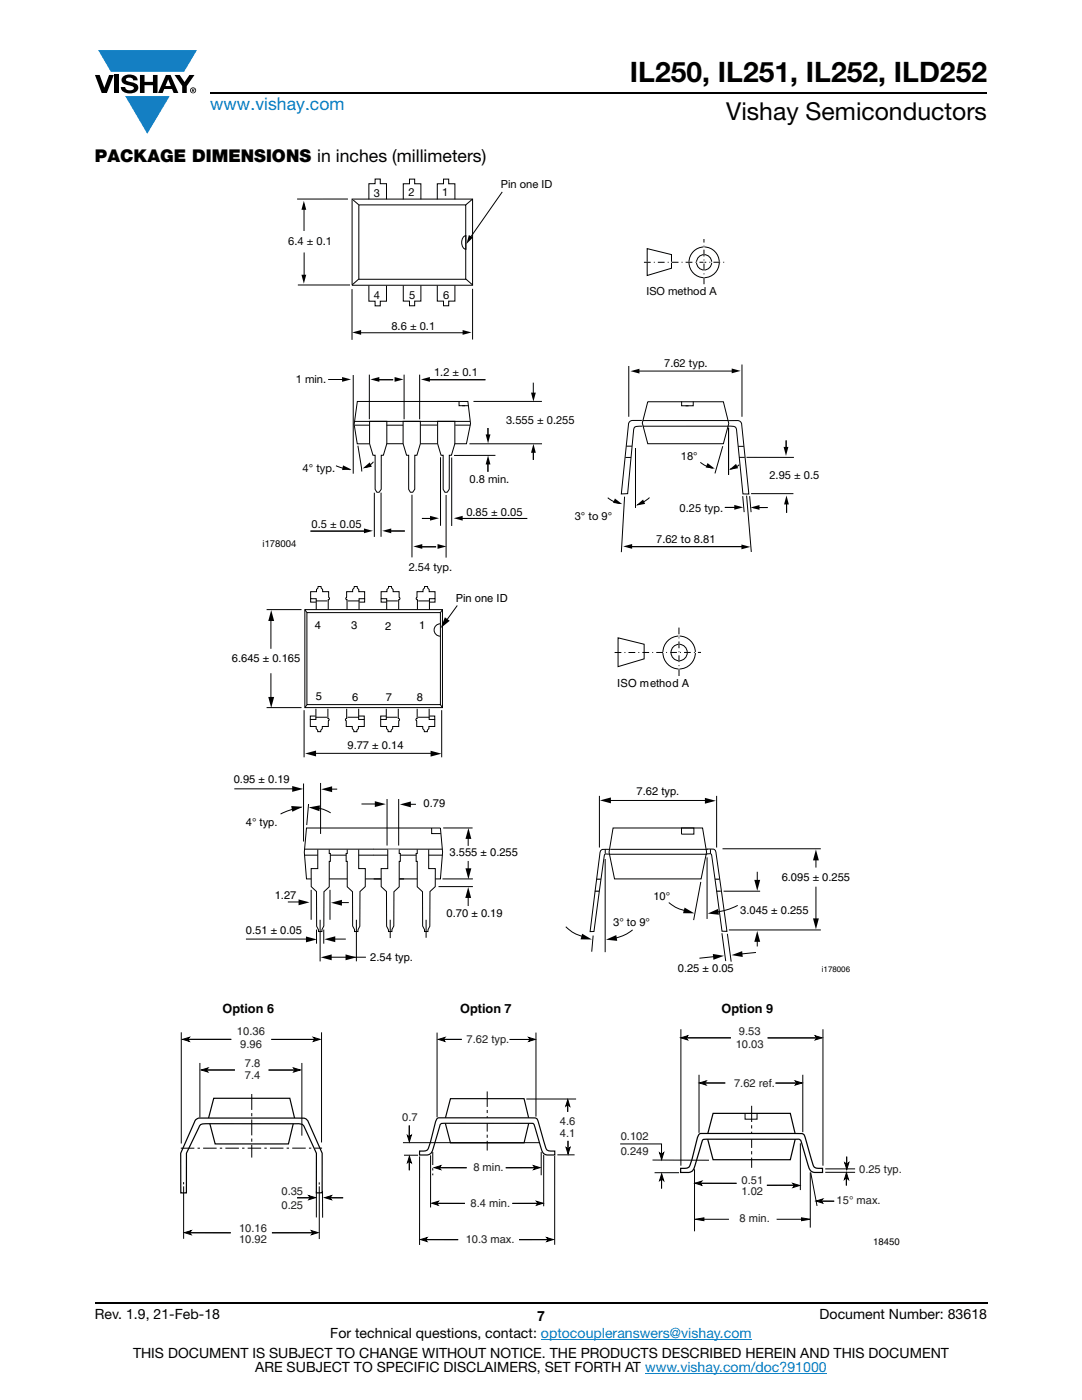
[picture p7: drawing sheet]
<svg xmlns="http://www.w3.org/2000/svg" width="216mm" height="279mm" viewBox="0 0 216 279" stroke-linecap="round" stroke-linejoin="round" font-family="sans-serif">
<g fill="#147fc3">
<path d="M19.6 10h19.7l-2.6 4.3h-1.1h-13.5z"/>
<path d="M25 19.2h8.9l-4.5 7.5z"/>
</g>
<g fill="#000">
<path d="M18.9 15h1l.9 2.5 1-2.5h.9l-1.4 3.6h-1zM22.9 15h.9v3.6h-.9zM24.6 15.3a2.1 2.1 0 0 1 2.8 .3l.1 .4h-.9a.79 .79 0 0 0-.7-.5 .79 .79 0 0 0-.8 .4l.3 .3 1 .2a1.08 1.08 0 0 1 1.2 1 1.08 1.08 0 0 1-1.1 1.2 1.73 1.73 0 0 1-2.4-1.2h.9a.96 .96 0 0 0 .8 .6 .96 .96 0 0 0 .9-.4 1.31 1.31 0 0 0-1.2-.6 1.03 1.03 0 0 1-1.1-.6 1.03 1.03 0 0 1 .2-1.1zM27.9 15h.9v1.3h1.7v-1.3h.9v3.6h-.9v-1.6h-1.7v1.6h-.9zM34.8 15h1.1l.9 1.4 1-1.4h1l-1.5 2.2v1.4h-.9v-1.4z"/>
<path d="M33.6 15.9l.5 1.3h-1.1zM33.1 15l-1.6 3.6h1l.3-.8h1.5l.3 .8h1l-1.6-3.6z"/>
<path d="M38.4 17.8h.2v.2h-.2zM38.3 17.7v.7h.1v-.3l.4 .3-.2-.3 .2-.2-.1-.2z"/>
<path d="M38.1 18a.46 .46 0 0 1 .9 0 .46 .46 0 0 1-.9 0zM37.9 18a.6 .6 0 0 0 1.2 0 .6 .6 0 0 0-1.2 0z"/>
</g>
<path d="M42 18.6h155M18.9 260h178.1" fill="none" stroke="#000" stroke-width=".36"/>
<path d="M107.9 267.3h42.1M128.7 274h36.3" fill="none" stroke="#067ec4" stroke-width=".2"/>
<path d="M52.4 35.6h111.1v78.9h-111.1z" fill="#fff"/>
<g fill="none" stroke="#000" stroke-width=".2">
<path d="M65.5 75.7h3.1M70.5 74.8v19.7M106.4 76.4v3M125.5 73v10.2M148.1 72.7v10.5M70.8 84.9h2.8M74.7 98.3v8.9M76 98.3v8.8M87.9 91.3v13.6M93.7 88.6h14.5M97.4 91.6v2.6M97.4 85.4v2.4"/>
<path d="M98.9 90.9h-8.3M106.4 89.6v2.2M108.1 80.1h-13.6M124.6 99.1l-.6 11.1M124.8 91.3h1.1M125 89h1.1M128.1 83.9h-1.9a.8 .8 0 0 0-.8 .8l-1.4 13.9 1.2-.1 1.3-13 .4-.4h1.2M128.3 83.9h18.9a.8 .8 0 0 1 .8 .8l1.4 13.9h-1.2l-1.3-13.1a1.39 1.39 0 0 0-1.6-.5M129.3 80.2h15l1.1 4.3-1.1 4.1h-15l-1.1-4.2zM136 80.1v.9h2.3v-.9M136.8 81h.6M145.3 85.1h-17"/>
<path d="M147.3 89.1h1.1M147.5 91.3h1.1M148.9 91.3h9.5M149 98.9l.9 11.3M149.9 98.5h8.4M156.9 87.9v2.3M62 106h11.6M77.1 106h3.7M144.6 101.3h2.9M150.3 101.3h2.9M157 100v2.3"/>
</g>
<path d="M92.9 55.7l1.4 1.1z" fill="#fff"/>
<path d="M92.9 55.7l1.4 1.1" fill="none" stroke="#000" stroke-width=".2"/>
<path d="M92.9 40.9l1.4-1.2z" fill="#fff"/>
<g fill="none" stroke="#000" stroke-width=".2">
<path d="M69.4 39.7h-10.1M94.3 39.7l-1.4 1.2M59.4 56.9h10.4M60.7 40.7v5.4M60.7 50.4v5.2M70.2 57.7v10.1M94.3 57.6v10.2M71.5 66.4h21.1M73.7 74.8v8.9M80.6 74.8v8.9M83.7 74.8v8.9M70.7 84.1h23.1"/>
<path d="M77.1 88.6h3.3M77.1 84.9h3.3M80.4 84.1h3.5v4.4l-.7 2.4h-.4v6.7l-.5 .6h-.4l-.4-.5v-6.8h-.4l-.7-2.4zM82.2 98.7v12.5M83.9 88.6h3.3M83.9 84.8h3.3M89 98.8v12.5M90.1 91.3v13.7M90.7 88.6h2.4l.8-4.1-.5-4.4h-22.1l-.6 4.6 .6 3.9h2.4M90.8 84.8h3M91.6 80.1v.9h1.9M92.2 81h.6"/>
</g>
<path d="M92.5 47.3l.5-.3v2.8a1.6 1.6 0 0 1-.5-2.5z" fill="#fff"/>
<path d="M92.5 47.3l.5-.3v2.8a1.6 1.6 0 0 1-.5-2.5z" fill="none" stroke="#000" stroke-width=".2"/>
<path d="M70.3 56.8l1.3-1.1z" fill="#fff"/>
<path d="M70.3 39.7h24v17.2h-24zM71.6 55.7l-1.3 1.1M71.6 40.9h21.3v14.8h-21.3z" fill="none" stroke="#000" stroke-width=".2"/>
<path d="M70.3 39.7l1.3 1.2z" fill="#fff"/>
<g fill="none" stroke="#000" stroke-width=".2">
<path d="M70.3 39.7l1.3 1.2M73.6 39.8v-3.1h1.2v-1h1.1v1h1.2v3.1M80.5 39.8v-3.1h1.2v-1h1v1h1.3v3.1M87.3 39.8v-3.1h1.2v-1h1v1h1.3v3.1M100.2 38.3l-6.3 9M73.6 57v3.1h1.2v.9h1.1v-.9h1.2v-3.1M80.5 57v3.1h1.2v.9h1v-.9h1.3v-3.1M87.3 57v3.1h1.2v.9h1v-.9h1.3v-3.1M75 75.8h3.4M85.5 75.8h11.4M67.1 92.9l1.3 .5 1.6 .3M71.4 89l.8 5.1"/>
<path d="M73.7 84.1h3.5v4.4l-.7 2.4h-.4v6.7l-.5 .6h-.4l-.3-.5v-6.8h-.5l-.7-2.4zM74.5 92.2l-.1 .1a2.5 2.5 0 0 1-1.6 1M87.3 84.1h3.5v4.4l-.7 2.4h-.4l-.1 6.7-.4 .6h-.4l-.4-.5v-6.8h-.4l-.7-2.4zM121.3 99.3l1.1 .8 1.4 .4M126.8 89.4v11.9M129.6 99.3l-1.5 1.1-1 .3M139.8 92.3l1.1 .7 1.4 .4M144.2 89.1l-1.5 5.4M145.4 85.4v9.4M147.5 92.7l-.8 .6-1 .3M148.2 99l.3 3.2M149.6 99l.3 3.2"/>
<path d="M84.2 103.5h2.3M92.1 103.5h13.1M125.4 109.1h22.7"/>
</g>
<g fill="#000">
<path d="M60.2 54.8h.9l-.5 1.8zM60.6 40.1l.5 1.8h-.9zM93.6 46.9l.8 .5-1.3 1.3zM68.3 75.2l1.7 .5-1.7 .5zM70.3 66.3l1.8-.4v.9zM73.9 75.7l1.8-.5v1zM78.7 75.2l1.8 .5-1.8 .5zM84 75.7l1.8-.5v1zM92.3 65.9l1.8 .4-1.8 .5zM106 78.4h.9l-.5 1.7zM125.8 74.1l1.8-.5v.9zM146 73.5l1.8 .5-1.8 .5z"/>
<path d="M68.4 92.9l1.7 .8-1.8 .1zM72.4 93.5l1.4-1.2 .4 .9zM96.9 86.7h1l-.5 1.8zM97.4 90.9l.5 1.8h-1zM106.4 88.6l.5 1.8h-.9zM141.2 92.4l1.4 1.1-1.8-.2zM145.5 93.8l1.4-1.2 .4 .8zM156.4 89.2h.9l-.5 1.8zM72.6 105.5l1.8 .4-1.8 .5zM76.3 105.9l1.8-.4v.9zM85.8 102.9l1.8 .5-1.8 .5zM90.5 103.4l1.8-.5v1z"/>
<path d="M122.7 99.5l1.5 1.1-1.9-.2zM124.3 109l1.8-.4v.9zM126.9 100.9l1.4-1.2 .4 .9zM146.5 100.8l1.8 .4-1.8 .5zM147.9 108.7l1.8 .4-1.8 .5zM149.8 101.3l1.7-.5v1zM156.9 98.9l.5 1.8h-.9z"/>
</g>
<path d="M129.1 49.6l4.9 1.2v2.7l-4.9 1.5z" fill="#fff"/>
<path d="M129.1 49.6l4.9 1.2v2.7l-4.9 1.5z" fill="none" stroke="#000" stroke-width=".2"/>
<circle cx="140.5" cy="52.4" r="3" fill="#fff"/>
<circle cx="140.5" cy="52.4" r="3" fill="none" stroke="#000" stroke-width=".2"/>
<circle cx="140.5" cy="52.4" r="1.52" fill="#fff"/>
<circle cx="140.5" cy="52.4" r="1.52" fill="none" stroke="#000" stroke-width=".2"/>
<path d="M128.5 52.3h16.1z" fill="#fff"/>
<path d="M128.5 52.3h16.1" fill="none" stroke="#000" stroke-width=".2" stroke-dasharray="1.4 .6 .2 .6" stroke-linecap="butt"/>
<path d="M140.5 47.7v9z" fill="#fff"/>
<path d="M140.5 56.7v-9" fill="none" stroke="#000" stroke-width=".2" stroke-dasharray="1.4 .6 .2 .6" stroke-linecap="butt"/>
<path d="M127.3 74.1h19.1M83.6 109.1h3.4" fill="none" stroke="#000" stroke-width=".2"/>
<path d="M82.5 109.1l1.8-.5v.9zM87.3 108.6l1.8 .5-1.8 .4z" fill="#000"/>
<path d="M46.3 117h123.3v77.4h-123.3z" fill="#fff"/>
<path d="M60.7 170.7h13.9M61.2 165.2h26.7l.4 4.9-.4 5.3h-26.7l-.5-5.3z" fill="none" stroke="#000" stroke-width=".2"/>
<path d="M69.3 169.5h2.3v3.8h1.3v3.6l-1.1 1v7l-.4 .7v.3h-.7v-.4l-.3-.7-.1-6.8-1-1v-5.1h-.2v-1.6h.2z" fill="#fff"/>
<path d="M69.3 169.5v.8h-.2v1.6h.2v5.1l1 1 .1 6.8 .3 .7v.4h.7v-.3l.4-.7v-7l1.1-1v-3.6h-1.3v-3.8" fill="none" stroke="#000" stroke-width=".2"/>
<path d="M63.4 169.5h2.3v.8h.2v1.6h-.2v5.1l-1.1 1v6.8l-.4 .7v.4h-.6l-.1-.3-.3-.7v-7l-1.1-1v-3.6h1.3z" fill="#fff"/>
<g fill="none" stroke="#000" stroke-width=".2">
<path d="M53.2 121.7h7M54.1 123v6.5M54.1 134.4v5.5M60.8 121.7h27.5v19.5h-27.5zM60.8 121.7l.4 .5M61.2 122.3h26.7v18.3h-26.7zM87.9 124.5a1.23 1.23 0 0 0-1.3 1.2 1.23 1.23 0 0 0 1.3 1.3M88.3 121.7l-.4 .6M91.2 120.8l-2.2 3.1M46.8 157.4h11.7M53.2 141.2h7M60.6 156.4v11.5"/>
<path d="M60.7 141.7v9.4M61.2 140.6l-.3 .6M62.1 150.3h24.7M64 156.3v10.1M65.8 157.5h1.5M87.9 140.6l.4 .6M88.1 141.7v9.4M60.2 161.1l-2 .5-2.2 .9M60.7 169.5h13.9M62 161.2l2.4 .3 1.6 .7M63.4 169.5v3.8h-1.3v3.6l1.1 1v7l.3 .7 .1 .3h.6v-.4l.4-.7v-6.8l1.1-1v-5.1h.2v-1.6h-.2v-.8M74.5 170.7h13.8"/>
<path d="M86.1 165.2v1.2h1.9M87.5 176.9h6.9M88.3 175.4h6.1M88.4 165.2h5.9M93.4 166.4v2.4M93.4 171.8v2.1M93.4 178.3v2.5M49.1 187.4h12.2M63.2 185.5v2.8M63.9 183.6v8.3M64.6 185.5v2.8M65.3 191h7.7"/>
<path d="M66.6 187.4h2.4M71.1 183.6v8.3"/>
</g>
<g fill="#000">
<path d="M54.1 121.8l.6 2.1h-1.2zM53.5 139.1h1.2l-.6 2.2zM88.8 123.2l.9 .7-1.8 1.4zM58.3 156.9l2.2 .6-2.2 .5zM60.9 150.4l2.2-.6v1.2zM64.1 157.5l2.2-.6v1.2zM85.9 149.8l2.2 .6-2.2 .6zM58.1 160.9l2.3 .1-2.1 1zM61.6 161.1l2.2-.4-.1 1.2zM93.4 177l.6 2.2h-1.2zM93.5 165.2l.6 2.2h-1.2zM92.9 173.3h1.2l-.6 2.2z"/>
<path d="M61.1 186.9l2.1 .6-2.1 .6zM64 191.1l2.2-.6v1.1zM64.7 187.4l2.2-.5v1.1zM69 190.5l2.1 .6-2.1 .5z"/>
</g>
<path d="M74.6 175.4h6" fill="none" stroke="#000" stroke-width=".23"/>
<path d="M83.3 169.5h2.2v3.8h1.4l-.1 3.6-1 1v7l-.4 .7v.3h-.7v-.4l-.4-.7v-6.8l-1-1v-5.1h-.3v-1.6h.3z" fill="#fff"/>
<g fill="none" stroke="#000" stroke-width=".2">
<path d="M62 119.5v.7h1M63 119.9h2.3M69.4 119.9h2.3M72.8 119.5v.7h-1.1M76 119.5v.7h1.1M77.1 119.9h2.3M83.5 119.9h2.2M86.8 119.5v.7h-1.1M63.1 121.6v-2.1h-1.1v-1.4h1.2v-.5l.2-.2 .1-.4h.6v.3l.3 .3v.5h1.2v1l.1 .3v.2l-.2 .1v1.9M69.2 121.6v-1.9l-.2-.1v-.2l.2-.3v-1h1.2v-.5l.3-.3v-.3h.6v.4l.3 .2v.5h1.2v1.4h-1.2v2.1M77.2 121.6v-2.1h-1.2v-1.4h1.2v-.5l.3-.2v-.4h.6l.1 .3 .2 .3v.5h1.2v1l.2 .3v.2l-.2 .1v1.9M83.3 121.6v-1.9l-.2-.1-.1-.2 .2-.3v-1h1.2v-.5l.3-.3v-.3h.6v.4l.3 .2v.5h1.2v1.4h-1.1v2.1"/>
<path d="M63 143.1h2.3M63 142.9h-1.1v.7M63 141.4v2.2h-1.1v1.4h1.2v.4l.3 .3v.3h.6v-.3l.3-.3v-.4h1.2v-1l.2-.3-.1-.2-.2-.1v-2M69.2 141.4v2l-.2 .1-.1 .2 .2 .3v1h1.2v.4l.3 .3v.3h.6v-.3l.3-.3v-.4h1.2v-1.4h-1.1v-2.2M69.3 143.1h2.3M71.6 142.9h1.1v.7M77 142.9h-1v.7M77 143.1h2.3M77.1 141.4v2.2h-1.1v1.4h1.1v.4l.3 .3 .1 .3h.5l.1-.3 .3-.3v-.4h1.2v-1l.1-.3v-.2l-.2-.1v-2M83.2 141.4v2l-.2 .1v.2l.2 .3v1h1.2v.4l.2 .3 .1 .3h.6v-.3l.3-.3v-.4h1.1v-1.4h-1.1v-2.2M83.4 143.1h2.3M85.7 142.9h1v.7"/>
<path d="M119.6 158.8v10.3M121.1 159.8h20.2M143 158.8v10.3M74.5 169.5h13.8M83.3 169.5v.8h-.3v1.6h.3v5.1l1 1v6.8l.4 .7v.4h.7v-.3l.4-.7v-7l1-1 .1-3.6h-1.4v-3.8M120.8 171.4v18.6M120.8 169.5v.8M121.6 169.5h-.7a.9 .9 0 0 0-1.2 1l-2 15.4h.8l2.1-15.1a.64 .64 0 0 1 .9-.4M121.7 170.5h19.4M121.8 169.5h19.4M122.3 165.2h17.9l.8 4.9-1.1 5.3h-17.3l-1.1-5.3zM136 165.2h2.5v1.3h-2.5z"/>
<path d="M139.8 176l-1.4 7.6M141 169.5l.7-.1a.9 .9 0 0 1 1.2 1.1l2.2 15.4-1-.1-2.1-15.1a.65 .65 0 0 0-.9-.3M141.1 171.1v12.3M141.8 169.5v.8M144.2 169.4h19.6M144.4 177.9h7.3M151.1 174v2.8M162.8 170.6v2.5M162.8 177v6.6M112.9 185l1.4 1.1 2.2 .9M118.4 186.7l-.3 3.2M126.2 185.6l-1.5 1-2 .7"/>
<path d="M133.4 180.1l1.6 1 2.2 .7M143.1 190.9l-3.5 .3M144.1 186.2l.7 5.6M145.1 186.4l.8 5.5M145.4 185.6h18.4M147.2 180.7l-2 .8-2.6 .6M150.8 190.1l-3.7 .4M151.1 186.9v2"/>
</g>
<path d="M119.7 159.7l2.2-.6v1.2zM140.7 159.2l2.1 .6-2.1 .6zM150.5 175.6h1.2l-.6 2.2zM162.8 169.5l.6 2.2h-1.2zM116.2 186.3l1.9 1.2h-2.3zM120.9 187.5l2.1-.9 .2 1.2zM136.6 181.1l1.9 1.2h-2.2zM142.2 190.4l2.3 .4-2.2 .7zM141.2 182.3l2.1-.9 .2 1.2zM146 190.6l2.1-.8 .1 1.2zM151.1 185.8l.6 2.2h-1.2zM162.2 183.3h1.2l-.6 2.2z" fill="#000"/>
<path d="M118.7 177.9h.9M119 175.5h.9M142.7 175.5h.9M143 177.9h.8" fill="none" stroke="#000" stroke-width=".23"/>
<path d="M77.4 169.5h2.3v.8h.2v1.6h-.2v5.1l-1.1 1v6.8l-.4 .7v.4h-.7v-.3l-.4-.7v-7l-1-1v-3.6h1.3z" fill="#fff"/>
<path d="M77.2 159.5v9.2M79.6 159.5v9.2M61.6 160.5l-.4 4.2M62.1 177.6v6M65.8 177.6v6M72.1 160.5h2.9M77.4 169.5v3.8h-1.3v3.6l1 1v7l.4 .7v.3h.7v-.4l.4-.7v-6.8l1.1-1v-5.1h.2v-1.6h-.2v-.8M81.5 160.5h1.5M57.4 180h2.4M67.2 180.1h2.4M77.9 183.6v3.6M85 183.6v3.6" fill="none" stroke="#000" stroke-width=".2"/>
<path d="M74.8 159.9l2.2 .6-2.2 .6zM79.8 160.5l2.2-.5v1.1zM59.6 179.5l2.2 .6-2.2 .6zM66 180.2l2.2-.6v1.1z" fill="#000"/>
<path d="M123.3 127.3l5.2 1.3v2.9l-5.2 1.5z" fill="#fff"/>
<path d="M123.3 127.3l5.2 1.3v2.9l-5.2 1.5z" fill="none" stroke="#000" stroke-width=".2"/>
<circle cx="135.5" cy="130.2" r="3.3" fill="#fff"/>
<circle cx="135.5" cy="130.2" r="3.3" fill="none" stroke="#000" stroke-width=".2"/>
<circle cx="135.5" cy="130.2" r="1.63" fill="#fff"/>
<circle cx="135.5" cy="130.2" r="1.63" fill="none" stroke="#000" stroke-width=".2"/>
<path d="M122.6 130.2h17.3z" fill="#fff"/>
<path d="M122.6 130.2h17.3" fill="none" stroke="#000" stroke-width=".2" stroke-dasharray="1.4 .6 .2 .6" stroke-linecap="butt"/>
<path d="M135.5 125.2v9.7z" fill="#fff"/>
<path d="M135.5 134.9v-9.7" fill="none" stroke="#000" stroke-width=".2" stroke-dasharray="1.4 .6 .2 .6" stroke-linecap="butt"/>
<path d="M35.9 200h144.1v48.9h-144.1z" fill="#fff"/>
<g fill="none" stroke="#000" stroke-width=".2">
<path d="M135.8 207.1l1.4-.4-.3 .4 .3 .4zM136.7 207.1h9.1M139.5 214.5v11.6M139.5 216.1l1.4-.4-.3 .4 .3 .4zM140.4 216.1h4.3M153.2 207.1h10M154.7 216.1h4.5M158.7 215.7l1.3 .4-1.3 .4 .3-.4zM162.7 206.7l1.3 .4-1.3 .4 .3-.4zM158.2 236.2l1.4 .4-1.4 .4 .4-.4zM161.7 234v11M138.8 243.3l1.7-.3v.6z"/>
<path d="M139.5 243.3h5.9M155.1 243.3h5.8M159.9 243l1.7 .3-1.7 .3z"/>
</g>
<path d="M135.8 207.1l1.4-.4-.3 .4 .3 .4zM139.5 216.1l1.4-.4-.3 .4 .3 .4zM158.7 215.7l1.3 .4-1.3 .4 .3-.4zM162.7 206.7l1.3 .4-1.3 .4 .3-.4zM158.2 236.2l1.4 .4-1.4 .4 .4-.4zM138.8 243.3l1.7-.3v.6zM159.9 243l1.7 .3-1.7 .3z" fill="#000"/>
<path d="M142.3 222.2h15.4l1.1 4.6-1.1 4.6h-15.4l-1.2-4.6z" fill="none" stroke="#000" stroke-width=".24"/>
<path d="M150 220.7v12.4" fill="none" stroke="#000" stroke-width=".2" stroke-dasharray="3.2 .6 .6 .6" stroke-linecap="butt"/>
<path d="M139.6 226.3l.2-.1h20.2a.88 .88 0 0 1 .7 .8l1.5 5.5a.9 .9 0 0 0 1.1 .7h.8v.8h-1.6a1.6 1.6 0 0 1-1.3-1.5l-1.3-4.5-.3-.6h-18.9h-.3l-.3 .3-1.6 5.4a1.16 1.16 0 0 1-1 .9h-1.7v-.8a1.49 1.49 0 0 0 1.9-.7l1.5-5.5z" fill="#fff"/>
<path d="M42.7 219.2h15.1l1.1 4.5-.4 .4-.9 4.2h-14.7l-1.1-4.2-.3-.4zM139.6 226.3l.2-.1h20.2a.88 .88 0 0 1 .7 .8l1.5 5.5a.9 .9 0 0 0 1.1 .7h.8v.8h-1.6a1.6 1.6 0 0 1-1.3-1.5l-1.3-4.5-.3-.6h-18.9h-.3l-.3 .3-1.6 5.4a1.16 1.16 0 0 1-1 .9h-1.7v-.8a1.49 1.49 0 0 0 1.9-.7l1.5-5.5z" fill="none" stroke="#000" stroke-width=".24"/>
<g fill="none" stroke="#000" stroke-width=".2">
<path d="M135.9 205.4v27.2M160.2 214.5v11.5M164.2 205.4v27.2M123.8 228.3h8.2v2M130.2 231.5h11.3M131.6 230.1l.4 .3 .4-.4-.4 1.4zM132 234.9v2.3M132 234.3l.4 1.3-.4-.3-.4 .3zM135.5 234h-4.9M138.6 233.3v12.4M138.7 236.1l1.3-.4-.3 .4 .3 .4zM139.4 236.1l7.6 .1"/>
<path d="M148.7 222.3v1.1h2.4v-1.1M153 236.5h5.8M159.7 228.2v9.3M161.8 234l1.2 6.7M162.8 239.7l1.4-.4-.4 .4 .4 .4zM166.4 239.7h-2.7h2.7M168.6 232l.4 .4 .4-.4-.4 1.4zM168.9 234.7v1.9M168.9 234l.4 1.4-.4-.3-.4 .3zM168.9 230.8v1.9M170.6 234h-5.9M170.6 233.3h-5.9"/>
</g>
<path d="M131.6 230.1l.4 .3 .4-.4-.4 1.4zM132 234.3l.4 1.3-.4-.3-.4 .3zM138.7 236.1l1.3-.4-.3 .4 .3 .4zM162.8 239.7l1.4-.4-.4 .4 .4 .4zM168.9 234.7v1.9zM168.9 234l.4 1.4-.4-.3-.4 .3zM168.9 230.8v1.9zM168.6 232l.4 .4 .4-.4-.4 1.4z" fill="#000"/>
<path d="M39.1 223.4l.5-.3 21.1 .1a1.11 1.11 0 0 1 .8 .7l2.8 6.2v7.9l-1.2 .1v-7.9l-2.3-5.2a1.05 1.05 0 0 0-1.3-.7h-18a1.49 1.49 0 0 0-1.8 .7l-2.5 5.1v8h-1.1v-8z" fill="#fff"/>
<path d="M39.1 223.4l.5-.3 21.1 .1a1.11 1.11 0 0 1 .8 .7l2.8 6.2v7.9l-1.2 .1v-7.9l-2.3-5.2a1.05 1.05 0 0 0-1.3-.7h-18a1.49 1.49 0 0 0-1.8 .7l-2.5 5.1v8h-1.1v-8z" fill="none" stroke="#000" stroke-width=".24"/>
<g fill="none" stroke="#000" stroke-width=".2">
<path d="M36.2 206v22.2M36.4 207.4l1.4-.4-.4 .4 .4 .4zM37.3 207.4h8.8M39.9 212.1v10.9M40.2 213.5l1.3-.4-.3 .4 .3 .4zM41 213.5h5.9M53.6 213.6h5.5M54.1 207.4h8.9M58.6 213.1l1.3 .4-1.3 .4 .3-.4zM60.2 212.1v14.5M62.5 207l1.4 .4-1.4 .4 .4-.4zM64.2 206v22"/>
<path d="M87.2 206.1v16.9M87.5 207.4l1.3-.4-.4 .4 .4 .4zM88.3 207.4h3.8M101.7 207.4h4.1M105.5 207l1.3 .4-1.3 .4 .3-.4zM36.6 235.9v.5M36.6 236.8v10.4M59.3 239h2.9M61.6 238.6l1.4 .4-1.4 .4 .4-.4zM63.1 237.7v5.3M63.7 236v.4M63.7 236.8v10.5"/>
<path d="M64.4 237.7v5.3M64.8 239l1.4-.4-.4 .4 .3 .4zM65.5 239h3M86.6 233l1.4-.4-.4 .4 .3 .4zM87.4 233h5.7M100.9 233h6.1M106.4 232.6l1.4 .4-1.3 .4 .3-.4zM108 229.9v4.6M36.8 246l1.4-.4-.4 .4 .3 .4zM37.5 246h8.5M54.3 246h8.4M62.1 245.6l1.4 .4-1.3 .4 .3-.4z"/>
</g>
<path d="M36.4 207.4l1.4-.4-.4 .4 .4 .4zM40.2 213.5l1.3-.4-.3 .4 .3 .4zM58.6 213.1l1.3 .4-1.3 .4 .3-.4zM62.5 207l1.4 .4-1.4 .4 .4-.4zM87.5 207.4l1.3-.4-.4 .4 .4 .4zM105.5 207l1.3 .4-1.3 .4 .3-.4zM61.6 238.6l1.4 .4-1.4 .4 .4-.4zM64.8 239l1.4-.4-.4 .4 .3 .4zM86.6 233l1.4-.4-.4 .4 .3 .4zM106.4 232.6l1.4 .4-1.3 .4 .3-.4zM36.8 246l1.4-.4-.4 .4 .3 .4zM62.1 245.6l1.4 .4-1.3 .4 .3-.4z" fill="#000"/>
<path d="M36.1 229.1h28.2" fill="none" stroke="#000" stroke-width=".2" stroke-dasharray="2.7 .6 .5 .6" stroke-linecap="butt"/>
<path d="M50.2 218.3v12.7" fill="none" stroke="#000" stroke-width=".2" stroke-dasharray="3.2 .6 .6 .6" stroke-linecap="butt"/>
<path d="M89.9 219.3h14.7l1 4.4-1 4.4h-14.7l-1.2-4.4z" fill="none" stroke="#000" stroke-width=".23"/>
<path d="M97.2 217.8v11.8" fill="none" stroke="#000" stroke-width=".2" stroke-dasharray="3.1 .6 .6 .6" stroke-linecap="butt"/>
<path d="M87.3 223.2l19.5-.1a.84 .84 0 0 1 .6 .8l1.5 5.2a.85 .85 0 0 0 1 .6h.8v.8h-1.6a1.47 1.47 0 0 1-1.1-1.3l-1.3-4.3-.3-.7h-18h-.4l-.2 .3-1.5 5.2a1.1 1.1 0 0 1-1 .8h-1.6v-.8a1.42 1.42 0 0 0 1.8-.6l1.4-5.3z" fill="#fff"/>
<path d="M87.3 223.2l19.5-.1a.84 .84 0 0 1 .6 .8l1.5 5.2a.85 .85 0 0 0 1 .6h.8v.8h-1.6a1.47 1.47 0 0 1-1.1-1.3l-1.3-4.3-.3-.7h-18h-.4l-.2 .3-1.5 5.2a1.1 1.1 0 0 1-1 .8h-1.6v-.8a1.42 1.42 0 0 0 1.8-.6l1.4-5.3z" fill="none" stroke="#000" stroke-width=".23"/>
<g fill="none" stroke="#000" stroke-width=".2">
<path d="M105 219.3h10M106.9 206.1v16.7M113.3 219.5l.4 1.3-.4-.4-.4 .4zM80.4 228h27.3M81.3 226.6l.4 .3 .4-.4-.4 1.4zM81.7 224.6v2.4M81.7 231.4v2.2M81.7 230.8l.4 1.3-.4-.4-.4 .4zM83.4 230.5h-2.8M83.7 230.8v17.7M85.9 230.6v10.4M107 239.7l1.4 .4-1.3 .4 .3-.4z"/>
<path d="M108.5 230.5v10.2M110.7 230.7v17.7M113 229l.4 .3 .4-.3-.4 1.3zM113.3 220.1v1.8M113.3 227.7v1.8M114.7 230.5h-3.5M83.9 247.4l1.3-.4-.3 .4 .3 .4zM84.6 247.4h6.8M86.2 240.1l1.3-.4-.4 .4 .3 .4zM86.9 240.2h5.9M102.2 240.2h5.4M103.6 247.4h6.1"/>
<path d="M109.1 247l1.3 .4-1.3 .4 .3-.4z"/>
</g>
<path d="M86.4 229.9v4.6" fill="none" stroke="#000" stroke-width=".2" stroke-dasharray="2.6 .6 .5 .6" stroke-linecap="butt"/>
<path d="M113.3 219.5l.4 1.3-.4-.4-.4 .4zM81.3 226.6l.4 .3 .4-.4-.4 1.4zM81.7 230.8l.4 1.3-.4-.4-.4 .4zM113.3 220.1v1.8zM113.3 227.7v1.8zM113 229l.4 .3 .4-.3-.4 1.3zM83.9 247.4l1.3-.4-.3 .4 .3 .4zM86.2 240.1l1.3-.4-.4 .4 .3 .4zM107 239.7l1.4 .4-1.3 .4 .3-.4zM109.1 247l1.3 .4-1.3 .4 .3-.4z" fill="#000"/>
<text font-size="5.6" x="125.7" y="16.4">IL250, IL251, IL252, ILD252</text>
<text font-size="4.9" x="144.9" y="24">Vishay Semiconductors</text>
<text font-size="3.5" fill="#067ec4" x="42" y="21.9">www.vishay.com</text>
<text font-size="3.5" x="18.9" y="32.3">PACKAGE DIMENSIONS in inches (millimeters)</text>
<g font-size="2.8">
<text x="18.9" y="263.3">Rev. 1.9, 21-Feb-18</text>
<text x="107.2" y="263.6">7</text>
<text x="163.6" y="263.3">Document Number: 83618</text>
<text x="65.9" y="267.1">For technical questions, contact: optocoupleranswers@vishay.com</text>
<text x="26.5" y="271">THIS DOCUMENT IS SUBJECT TO CHANGE WITHOUT NOTICE. THE PRODUCTS DESCRIBED HEREIN AND THIS DOCUMENT</text>
<text x="50.9" y="273.8">ARE SUBJECT TO SPECIFIC DISCLAIMERS, SET FORTH AT www.vishay.com/doc?91000</text>
</g>
<g font-size="2.5">
<text x="44.4" y="202.2">Option 6</text>
<text x="91.8" y="202.2">Option 7</text>
<text x="144" y="202.2">Option 9</text>
</g>
<g font-size="2.2">
<text x="74.6" y="39.3">3</text>
<text x="81.5" y="39.2">2</text>
<text x="88.2" y="39.2">1</text>
<text x="99.9" y="37.5">Pin one ID</text>
<text x="57.5" y="48.9">6.4 ± 0.1</text>
<text x="74.6" y="59.6">4</text>
<text x="81.7" y="59.7">5</text>
<text x="88.4" y="59.7">6</text>
<text x="129" y="58.8">ISO method A</text>
<text x="78.1" y="65.8">8.6 ± 0.1</text>
<text x="59" y="76.5">1 min.</text>
<text x="86.6" y="75">1.2 ± 0.1</text>
<text x="132.5" y="73.2">7.62 typ.</text>
<text x="101" y="84.5">3.555 ± 0.255</text>
<text x="60.4" y="94.2">4° typ.</text>
<text x="135.9" y="91.8">18°</text>
<text x="153.5" y="95.6">2.95 ± 0.5</text>
<text x="93.7" y="96.5">0.8 min.</text>
<text x="62.2" y="105.3">0.5 ± 0.05</text>
<text x="93.1" y="103">0.85 ± 0.05</text>
<text x="114.7" y="103.8">3° to 9°</text>
<text x="135.6" y="102.1">0.25 typ.</text>
<text x="130.9" y="108.4">7.62 to 8.81</text>
<text x="81.6" y="114">2.54 typ.</text>
<text x="62.8" y="125.5">4</text>
<text x="70" y="125.6">3</text>
<text x="76.8" y="125.7">2</text>
<text x="83.6" y="125.6">1</text>
<text x="90.9" y="120.1">Pin one ID</text>
<text x="46.3" y="132.1">6.645 ± 0.165</text>
<text x="123.2" y="137.1">ISO method A</text>
<text x="63" y="139.7">5</text>
<text x="70.2" y="139.9">6</text>
<text x="77" y="139.9">7</text>
<text x="83.2" y="139.9">8</text>
<text x="69.3" y="149.5">9.77 ± 0.14</text>
<text x="46.7" y="156.3">0.95 ± 0.19</text>
<text x="84.5" y="161">0.79</text>
<text x="127" y="158.7">7.62 typ.</text>
<text x="49.1" y="164.9">4° typ.</text>
<text x="89.7" y="170.9">3.555 ± 0.255</text>
<text x="54.8" y="179.4">1.27</text>
<text x="130.4" y="179.5">10°</text>
<text x="156" y="175.8">6.095 ± 0.255</text>
<text x="89.1" y="183">0.70 ± 0.19</text>
<text x="122.4" y="184.8">3° to 9°</text>
<text x="147.7" y="182.4">3.045 ± 0.255</text>
<text x="49.1" y="186.4">0.51 ± 0.05</text>
<text x="73.9" y="191.7">2.54 typ.</text>
<text x="135.2" y="193.9">0.25 ± 0.05</text>
</g>
<g font-size="2.2" fill="#231f20">
<text x="47.3" y="206.7">10.36</text>
<text x="47.9" y="209.1">9.96</text>
<text x="93.1" y="208.1">7.62 typ.</text>
<text x="146.8" y="209.1">10.03</text>
<text x="147.5" y="206.6">9.53</text>
<text x="48.9" y="213">7.8</text>
<text x="48.9" y="215.4">7.4</text>
<text x="146.5" y="216.8">7.62 ref.</text>
<text x="80.3" y="223.8">0.7</text>
<text x="111.7" y="224.5">4.6</text>
<text x="111.7" y="226.9">4.1</text>
<text x="123.9" y="227.5">0.102</text>
<text x="94.5" y="233.7">8 min.</text>
<text x="123.9" y="230.6">0.249</text>
<text x="56.2" y="238.5">0.35</text>
<text x="147.9" y="238.4">1.02</text>
<text x="148" y="236.3">0.51</text>
<text x="171.4" y="234.1">0.25 typ.</text>
<text x="47.7" y="245.9">10.16</text>
<text x="56.2" y="241.2">0.25</text>
<text x="93.9" y="240.9">8.4 min.</text>
<text x="147.6" y="243.8">8 min.</text>
<text x="166.9" y="240.4">15° max.</text>
<text x="47.7" y="248.1">10.92</text>
<text x="92.9" y="248">10.3 max.</text>
</g>
<g font-size="1.9">
<text x="52.4" y="109.2">i178004</text>
<text x="174.3" y="248.5">18450</text>
</g>
<text font-size="1.6" x="164" y="194">i178006</text>
</svg>
